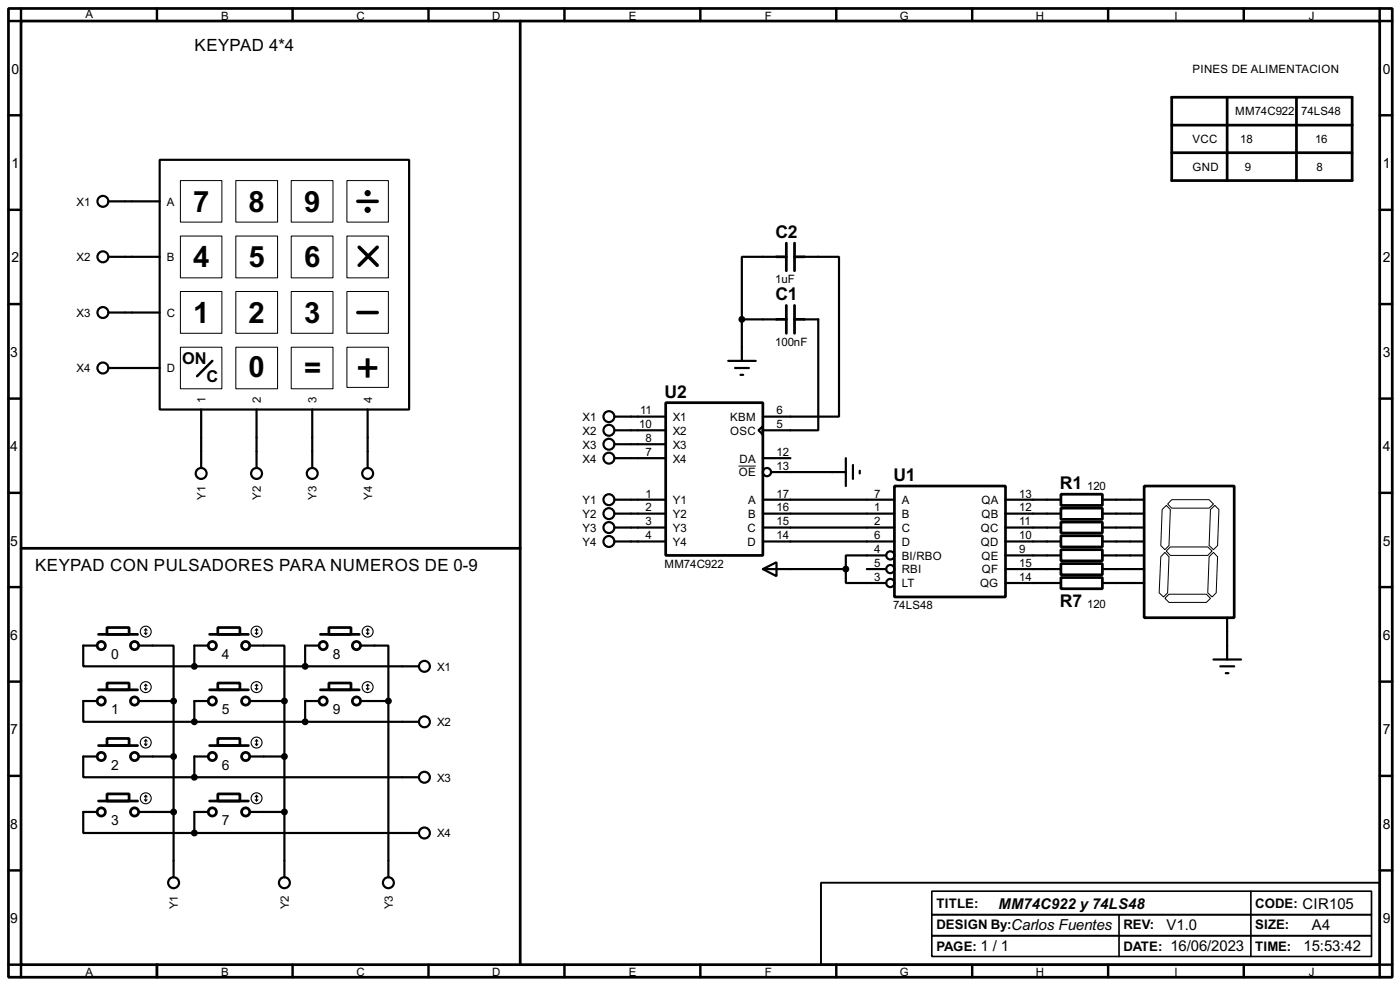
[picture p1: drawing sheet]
<svg xmlns="http://www.w3.org/2000/svg" width="256mm" height="180mm" viewBox="0 0 256 180" stroke-linecap="round" stroke-linejoin="round" font-family="sans-serif">
<g fill="none" stroke="#000" stroke-width=".5">
<path d="M1.6 1.6h253.5v177.3h-253.5zM3.9 3.9h248.9v172.7h-248.9zM95.3 3.9v172.7M214.7 17.8h33v15.3h-33zM224.8 17.8v15.3M237.5 17.8v15.3M214.7 22.9h33M214.7 28h33M142.3 58.5h1.8M142.3 47h1.8M144.1 44.5v5.1M144.1 55.9v5.1"/>
<path d="M145.6 44.5v5.1M145.6 55.9v5.1M145.6 58.5h1.8M145.6 47h1.8M122 73.7h17.8v28h-17.8zM163.9 89h20.3v20.3h-20.3zM194.4 90.5h7.6v2h-7.6zM194.4 93h7.6v2.1h-7.6zM194.4 95.6h7.6v2h-7.6zM194.4 98.1h7.6v2h-7.6zM209.6 89h16.5v24.1h-16.5zM3.9 100.4h91.4"/>
<path d="M18.1 116.1h7.1M19.6 114.9h4.1v1.2h-4.1zM38.4 116.1h7.1M39.9 114.9h4.1v1.2h-4.1zM58.7 116.1h7.1M60.3 114.9h4v1.2h-4zM194.4 100.6h7.6v2.1h-7.6zM194.4 103.2h7.6v2h-7.6zM194.4 105.7h7.6v2.1h-7.6zM18.1 126.3h7.1M18.1 136.5h7.1M19.6 125h4.1v1.3h-4.1z"/>
<path d="M19.6 135.2h4.1v1.3h-4.1zM38.4 126.3h7.1M38.4 136.5h7.1M39.9 125h4.1v1.3h-4.1zM39.9 135.2h4.1v1.3h-4.1zM58.7 126.3h7.1M60.3 125h4v1.3h-4zM18.1 146.6h7.1M19.6 145.3h4.1v1.3h-4.1zM38.4 146.6h7.1M39.9 145.3h4.1v1.3h-4.1z"/>
<circle cx="18.5" cy="118.2" r=".75"/>
<circle cx="24.6" cy="118.2" r=".75"/>
<circle cx="38.9" cy="118.2" r=".75"/>
<circle cx="45" cy="118.2" r=".75"/>
<circle cx="59.2" cy="118.2" r=".75"/>
<circle cx="65.3" cy="118.2" r=".75"/>
<circle cx="18.5" cy="128.3" r=".75"/>
<circle cx="18.5" cy="138.5" r=".75"/>
<circle cx="24.6" cy="128.3" r=".75"/>
<circle cx="24.6" cy="138.5" r=".75"/>
<circle cx="38.9" cy="128.3" r=".75"/>
<circle cx="38.9" cy="138.5" r=".75"/>
<circle cx="45" cy="128.3" r=".75"/>
<circle cx="45" cy="138.5" r=".75"/>
<circle cx="59.2" cy="128.3" r=".75"/>
<circle cx="65.3" cy="128.3" r=".75"/>
<circle cx="18.5" cy="148.6" r=".75"/>
<circle cx="24.6" cy="148.6" r=".75"/>
<circle cx="38.9" cy="148.6" r=".75"/>
<circle cx="45" cy="148.6" r=".75"/>
</g>
<g fill="none" stroke="#000" stroke-width=".45">
<path d="M3.9 1.6v2.3h-2.3M28.8 1.6v2.3M53.6 1.6v2.3M78.5 1.6v2.3M103.4 1.6v2.3M128.3 1.6v2.3M153.2 1.6v2.3M178.1 1.6v2.3M203 1.6v2.3M227.9 1.6v2.3M252.8 1.6v2.3h2.3M1.6 21.1h2.3"/>
<path d="M1.6 38.4h2.3M252.8 21.1h2.3M252.8 38.4h2.3M1.6 55.7h2.3M252.8 55.7h2.3M1.6 73h2.3M38.9 66.1l-2.8 2.8M252.8 73h2.3M1.6 90.2h2.3M252.8 90.2h2.3M1.6 107.5h2.3M252.8 107.5h2.3"/>
<path d="M1.6 124.8h2.3M252.8 124.8h2.3M1.6 142h2.3M1.6 159.3h2.3M252.8 142h2.3M252.8 159.3h2.3M1.6 176.6h2.3v2.3M28.8 176.6v2.3M53.6 176.6v2.3M78.5 176.6v2.3M103.4 176.6v2.3M128.3 176.6v2.3"/>
<path d="M153.2 176.6v2.3M178.1 176.6v2.3M203 176.6v2.3M227.9 176.6v2.3M255.1 176.6h-2.3v2.3"/>
</g>
<path d="M150.4 161.6h102.4v15h-102.4z" fill="none" stroke="#000" stroke-width=".35"/>
<path d="M170.7 171.3h80.6v3.8h-80.6zM170.7 167.4h80.6v3.9h-80.6zM170.7 163.1h80.6v4.3h-80.6zM205 167.4v7.7M229.2 163.1v12" fill="none" stroke="#000" stroke-width=".3"/>
<g fill="none" stroke="#000" stroke-width=".4">
<path d="M19.9 36.9h9.4M29.3 29.3h45.7v45.7h-45.7zM19.9 47h9.4M19.9 57.2h9.4M135.9 58.5v7.6M135.9 58.5h6.4M142.3 47h-6.4v11.5M147.4 58.5h2.5v20.3h-10.1M147.4 47h6.3v29.3h-13.9M19.9 67.4h9.4M36.9 75v10.7M47 75v10.7"/>
<path d="M57.2 75v10.7M67.4 75v10.7M112.6 76.3h9.4M112.6 78.8h9.4M133.4 66.1h5.1M134.7 67.4h2.5M135.7 68.6h.5M139 78.8l.8-.8v1.6zM112.6 81.3h9.4M112.6 83.9h9.4M112.6 91.5h9.4M112.6 94h9.4"/>
<path d="M112.6 96.6h9.4M112.6 99.1h9.4M139.8 83.9h5M139.8 91.5h24.1M139.8 94h24.1M139.8 96.6h24.1M139.8 99.1h24.1M141.3 86.4h13.7M155 83.9v5.1M156.3 85.1v2.6M157.5 86.2v.5M184.2 91.5h10.2"/>
<path d="M184.2 94h10.2M184.2 96.6h10.2M184.2 99.1h10.2M202 91.5h7.6M202 94h7.6M202 96.6h7.6M202 99.1h7.6M17.8 118.2h-2.5v3.8h20.3M25.5 118.2h6.3v10.1M38.2 118.2h-2.6v3.8M45.8 118.2h6.3v10.1M58.5 118.2h-2.6v3.8"/>
<path d="M66.1 118.2h5.1v10.1M139.8 104.2l2.5-1.3v2.6zM139.8 104.2h15.2M155 104.2v2.5h7.4M158.8 104.2h3.6M162.4 101.7h-7.4v2.5M184.2 104.2h10.2M184.2 101.7h10.2M184.2 106.7h10.2M202 104.2h7.6M202 101.7h7.6M202 106.7h7.6"/>
<path d="M224.8 113.1v7.6M17.8 138.5h-2.5v3.8h20.3M17.8 128.3h-2.5v3.8h20.3M25.5 128.3h6.3M25.5 138.5h6.3M31.8 128.3v32.3M35.6 132.1h41.2M35.6 122h41.2M38.2 128.3h-2.6v3.8M38.2 138.5h-2.6v3.8M45.8 128.3h6.3M45.8 138.5h6.3"/>
<path d="M52.1 128.3v32.3M58.5 128.3h-2.6v3.8M66.1 128.3h5.1M71.2 128.3v32.3M222.3 120.7h5.1M223.6 122h2.5M224.6 123.2h.5M17.8 148.6h-2.5v3.9h20.3M25.5 148.6h6.3M35.6 152.5h41.2M35.6 142.3h41.2M38.2 148.6h-2.6v3.9"/>
<path d="M45.8 148.6h6.3"/>
<circle cx="18.8" cy="36.9" r="1"/>
<circle cx="18.8" cy="47" r="1"/>
<circle cx="18.8" cy="57.2" r="1"/>
<circle cx="18.8" cy="67.4" r="1"/>
<circle cx="111.5" cy="76.3" r="1"/>
<circle cx="111.5" cy="78.8" r="1"/>
<circle cx="36.8" cy="86.7" r="1"/>
<circle cx="47" cy="86.7" r="1"/>
<circle cx="57.2" cy="86.7" r="1"/>
<circle cx="67.3" cy="86.7" r="1"/>
<circle cx="111.5" cy="99.1" r="1"/>
<circle cx="111.5" cy="91.5" r="1"/>
<circle cx="111.5" cy="96.6" r="1"/>
<circle cx="111.5" cy="83.9" r="1"/>
<circle cx="111.5" cy="94" r="1"/>
<circle cx="111.5" cy="81.3" r="1"/>
<circle cx="140.5" cy="86.4" r=".75"/>
<circle cx="163.1" cy="101.7" r=".75"/>
<circle cx="163.1" cy="106.7" r=".75"/>
<circle cx="163.1" cy="104.2" r=".75"/>
<circle cx="77.7" cy="132.1" r="1"/>
<circle cx="77.7" cy="122" r="1"/>
<circle cx="77.7" cy="142.3" r="1"/>
<circle cx="77.7" cy="152.5" r="1"/>
<circle cx="31.8" cy="161.6" r="1"/>
<circle cx="52.1" cy="161.6" r="1"/>
<circle cx="71.1" cy="161.6" r="1"/>
</g>
<g fill="none" stroke="#000" stroke-width=".18">
<path d="M33.1 33.1h7.6v7.6h-7.6zM43.2 33.1h7.7v7.6h-7.7zM53.4 33.1h7.6v7.6h-7.6zM63.6 33.1h7.6v7.6h-7.6zM33.1 43.2h7.6v7.7h-7.6zM33.1 53.4h7.6v7.6h-7.6zM43.2 43.2h7.7v7.7h-7.7zM43.2 53.4h7.7v7.6h-7.7zM53.4 43.2h7.6v7.7h-7.6zM53.4 53.4h7.6v7.6h-7.6zM63.6 43.2h7.6v7.7h-7.6zM63.6 53.4h7.6v7.6h-7.6z"/>
<path d="M33.1 63.6h7.6v7.6h-7.6zM43.2 63.6h7.7v7.6h-7.7zM53.4 63.6h7.6v7.6h-7.6zM63.6 63.6h7.6v7.3h-7.6zM135.3 85.3h3.2M213.7 92.5l.7 .8-.2 6.6-.8 .7-.7-.7 .2-6.6zM214.7 91.5h6.8l.8 .8-.8 .7h-6.8l-.8-.7zM221.8 93.3l.8-.8 .7 .8-.2 6.6-.8 .7-.8-.7zM213.4 109.5l.8-.7h6.8l.8 .7-.8 .8h-6.8zM213.4 101.1l.8 .8-.3 6.6-.7 .8-.8-.8 .3-6.6zM213.7 100.9l.7-.8h6.9l.8 .8-.8 .8h-6.9zM221.5 101.9l.8-.8 .8 .8-.3 6.6-.7 .8-.8-.8z"/>
</g>
<g fill="#000" stroke="#000" stroke-width=".25">
<circle cx="135.9" cy="58.5" r=".5"/>
<circle cx="154.9" cy="104.2" r=".5"/>
<circle cx="31.8" cy="138.5" r=".5"/>
<circle cx="31.8" cy="128.3" r=".5"/>
<circle cx="35.6" cy="122" r=".5"/>
<circle cx="35.6" cy="132.1" r=".5"/>
<circle cx="52.1" cy="138.5" r=".5"/>
<circle cx="52.1" cy="128.3" r=".5"/>
<circle cx="55.9" cy="132.1" r=".5"/>
<circle cx="55.9" cy="122" r=".5"/>
<circle cx="71.1" cy="128.3" r=".5"/>
<circle cx="31.8" cy="148.6" r=".5"/>
<circle cx="35.6" cy="142.3" r=".5"/>
<circle cx="35.6" cy="152.5" r=".5"/>
<circle cx="52.1" cy="148.6" r=".5"/>
</g>
<g fill="none" stroke="#000" stroke-width=".2">
<path d="M26.5 115.9l.2 .2M26.7 115.1v1M26.7 115.1l-.2 .3M26.7 115.1l.3 .3M27 115.9l-.3 .2M46.8 115.9l.2 .2M47 115.1v1M47 115.1l-.2 .3M47 115.1l.3 .3M47.3 115.9l-.3 .2M67.1 115.9l.3 .2M67.4 115.1v1"/>
<path d="M67.4 115.1l-.3 .3M67.4 115.1l.2 .3M67.6 115.9l-.2 .2M26.5 126l.2 .3M26.5 136.2l.2 .3M26.7 125.3v1M26.7 135.4v1.1M26.7 125.3l-.2 .2M26.7 125.3l.3 .2M26.7 135.4l-.2 .3M26.7 135.4l.3 .3M27 126l-.3 .3"/>
<path d="M27 136.2l-.3 .3M46.8 126l.2 .3M46.8 136.2l.2 .3M47 125.3v1M47 135.4v1.1M47 125.3l-.2 .2M47 125.3l.3 .2M47 135.4l-.2 .3M47 135.4l.3 .3M47.3 126l-.3 .3M47.3 136.2l-.3 .3M67.1 126l.3 .3"/>
<path d="M67.4 125.3v1M67.4 125.3l-.3 .2M67.4 125.3l.2 .2M67.6 126l-.2 .3M26.5 146.4l.2 .2M26.7 145.6v1M26.7 145.6l-.2 .3M26.7 145.6l.3 .3M27 146.4l-.3 .2M46.8 146.4l.2 .2M47 145.6v1M47 145.6l-.2 .3"/>
<path d="M47 145.6l.3 .3M47.3 146.4l-.3 .2"/>
<circle cx="26.7" cy="115.6" r="1"/>
<circle cx="47" cy="115.6" r="1"/>
<circle cx="67.3" cy="115.6" r="1"/>
<circle cx="26.7" cy="135.9" r="1"/>
<circle cx="26.7" cy="125.8" r="1"/>
<circle cx="47" cy="135.9" r="1"/>
<circle cx="47" cy="125.8" r="1"/>
<circle cx="67.3" cy="125.8" r="1"/>
<circle cx="26.7" cy="146.1" r="1"/>
<circle cx="47" cy="146.1" r="1"/>
</g>
<g fill="none" stroke="#000" stroke-width=".65">
<path d="M65.6 36.9h3.5M65.6 57.2h3.5M65.8 45.3l3.3 3.3M69.1 45.3l-3.3 3.3"/>
<circle cx="67.4" cy="38.4" r=".25"/>
<circle cx="67.4" cy="35.4" r=".25"/>
</g>
<text font-size="8.2" x="65.3" y="70">+</text>
<g font-size="6">
<text x="35.4" y="38.8">7</text>
<text x="45.6" y="38.8">8</text>
<text x="55.8" y="38.8">9</text>
<text x="35.4" y="48.9">4</text>
<text x="45.6" y="48.9">5</text>
<text x="55.8" y="48.9">6</text>
<text x="35.4" y="59.1">1</text>
<text x="45.6" y="59.1">2</text>
<text x="55.8" y="59.1">3</text>
<text x="45.5" y="69">0</text>
<text x="55.7" y="69.3">=</text>
</g>
<g font-size="3.6">
<text x="142.1" y="43.6">C2</text>
<text x="142.1" y="55">C1</text>
<text x="121.8" y="72.8">U2</text>
<text x="163.7" y="88">U1</text>
<text x="194.2" y="89.5">R1</text>
<text x="194.2" y="111.1">R7</text>
</g>
<g font-size="3.5">
<text x="35.7" y="9.3">KEYPAD 4*4</text>
<text x="6.5" y="104.6">KEYPAD CON PULSADORES PARA NUMEROS DE 0-9</text>
</g>
<g font-size="3.4">
<text x="33.4" y="66.7">ON</text>
<text x="37.9" y="70">C</text>
</g>
<g font-size="3.1">
<text x="182.9" y="166.3">MM74C922 y 74LS48</text>
<text x="185.2" y="170.2">Carlos Fuentes</text>
<text x="213.7" y="170.2">V1.0</text>
<text x="240.3" y="170.2">A4</text>
<text x="238.8" y="174.1">15:53:42</text>
</g>
<g font-size="2.9">
<text x="2.1" y="13.5">0</text>
<text x="253.4" y="13.5">0</text>
<text x="2.1" y="30.7">1</text>
<text x="253.4" y="30.7">1</text>
<text x="2.1" y="48">2</text>
<text x="253.4" y="48">2</text>
<text x="1.9" y="65.3">3</text>
<text x="253.4" y="65.3">3</text>
<text x="1.9" y="82.5">4</text>
<text x="253.4" y="82.5">4</text>
<text x="1.9" y="99.9">5</text>
<text x="253.4" y="99.9">5</text>
<text x="1.9" y="117.1">6</text>
<text x="253.4" y="117.1">6</text>
<text x="20.4" y="120.6">0</text>
<text x="40.7" y="120.6">4</text>
<text x="61" y="120.6">8</text>
<text x="20.4" y="130.7">1</text>
<text x="40.7" y="130.7">5</text>
<text x="61" y="130.7">9</text>
<text x="1.9" y="134.4">7</text>
<text x="253.4" y="134.4">7</text>
<text x="20.4" y="140.9">2</text>
<text x="40.7" y="140.9">6</text>
<text x="1.9" y="151.7">8</text>
<text x="20.4" y="151">3</text>
<text x="40.7" y="151">7</text>
<text x="253.4" y="151.7">8</text>
<text x="1.9" y="168.9">9</text>
<text x="253.4" y="168.9">9</text>
</g>
<g font-size="2.7">
<text x="171.5" y="166.2">TITLE:</text>
<text x="229.9" y="166.2">CODE: CIR105</text>
<text x="171.5" y="170.1">DESIGN By:</text>
<text x="205.8" y="170.1">REV:</text>
<text x="229.9" y="170.1">SIZE:</text>
<text x="171.5" y="174">PAGE: 1 / 1</text>
<text x="205.8" y="174">DATE: 16/06/2023</text>
<text x="229.9" y="174">TIME:</text>
</g>
<g font-size="2.4">
<text x="15.6" y="3.4">A</text>
<text x="40.5" y="3.6">B</text>
<text x="65.3" y="3.6">C</text>
<text x="90.2" y="3.6">D</text>
<text x="115.2" y="3.6">E</text>
<text x="140.1" y="3.6">F</text>
<text x="164.8" y="3.6">G</text>
<text x="189.8" y="3.6">H</text>
<text x="215.1" y="3.6">I</text>
<text x="239.8" y="3.6">J</text>
<text x="218.5" y="13.4">PINES DE ALIMENTACION</text>
<text x="226.3" y="21.1">MM74C922</text>
<text x="238.4" y="21.1">74LS48</text>
<text x="218.5" y="26.1">VCC</text>
<text x="227.2" y="26.1">18</text>
<text x="240.9" y="26.1">16</text>
<text x="218.5" y="31.2">GND</text>
<text x="228.1" y="31.2">9</text>
<text x="241.2" y="31.2">8</text>
<text x="14" y="37.7">X1</text>
<text x="30.5" y="37.7">A</text>
<text x="14" y="47.8">X2</text>
<text x="30.5" y="47.8">B</text>
<text x="142" y="51.8">1uF</text>
<text x="14" y="58">X3</text>
<text x="30.5" y="58">C</text>
<text x="142" y="63.3">100nF</text>
<text x="14" y="68.1">X4</text>
<text x="30.5" y="68.1">D</text>
<text x="37.7" y="73.7" transform="rotate(-90 37.7 73.7)">1</text>
<text x="47.8" y="73.7" transform="rotate(-90 47.8 73.7)">2</text>
<text x="58" y="73.7" transform="rotate(-90 58 73.7)">3</text>
<text x="68.2" y="73.7" transform="rotate(-90 68.2 73.7)">4</text>
<text x="106.7" y="77.1">X1</text>
<text x="117.3" y="75.8">11</text>
<text x="123.2" y="77.1">X1</text>
<text x="133.8" y="77.1">KBM</text>
<text x="142.3" y="75.8">6</text>
<text x="106.7" y="79.6">X2</text>
<text x="106.7" y="82.1">X3</text>
<text x="117.1" y="78.3">10</text>
<text x="118.3" y="80.9">8</text>
<text x="118.3" y="83.5">7</text>
<text x="123.2" y="79.6">X2</text>
<text x="123.2" y="82.1">X3</text>
<text x="133.8" y="79.6">OSC</text>
<text x="142.3" y="78.3">5</text>
<text x="142.3" y="83.5">12</text>
<text x="106.7" y="84.7">X4</text>
<text x="123.2" y="84.7">X4</text>
<text x="135.3" y="87.2">OE</text>
<text x="135.5" y="84.7">DA</text>
<text x="142.3" y="86">13</text>
<text x="199.2" y="89.6">120</text>
<text x="37.6" y="91.5" transform="rotate(-90 37.6 91.5)">Y1</text>
<text x="47.8" y="91.5" transform="rotate(-90 47.8 91.5)">Y2</text>
<text x="58" y="91.5" transform="rotate(-90 58 91.5)">Y3</text>
<text x="68.1" y="91.5" transform="rotate(-90 68.1 91.5)">Y4</text>
<text x="106.7" y="92.3">Y1</text>
<text x="106.7" y="94.8">Y2</text>
<text x="118.3" y="91.1">1</text>
<text x="118.3" y="93.6">2</text>
<text x="123.2" y="92.3">Y1</text>
<text x="123.2" y="94.8">Y2</text>
<text x="137" y="92.3">A</text>
<text x="137" y="94.8">B</text>
<text x="142.3" y="91.1">17</text>
<text x="142.3" y="93.6">16</text>
<text x="160.2" y="91.1">7</text>
<text x="160.2" y="93.6">1</text>
<text x="165.2" y="92.3">A</text>
<text x="165.2" y="94.8">B</text>
<text x="179.8" y="92.3">QA</text>
<text x="179.8" y="94.8">QB</text>
<text x="186.7" y="91.1">13</text>
<text x="186.7" y="93.6">12</text>
<text x="106.7" y="97.4">Y3</text>
<text x="106.7" y="99.9">Y4</text>
<text x="118.3" y="96.2">3</text>
<text x="118.3" y="98.7">4</text>
<text x="123.2" y="97.4">Y3</text>
<text x="123.2" y="99.9">Y4</text>
<text x="136.9" y="97.4">C</text>
<text x="136.9" y="99.9">D</text>
<text x="142.3" y="96.2">15</text>
<text x="142.3" y="98.7">14</text>
<text x="160.2" y="96.2">2</text>
<text x="160.2" y="98.7">6</text>
<text x="160.2" y="101.2">4</text>
<text x="165.2" y="97.4">C</text>
<text x="165.2" y="99.9">D</text>
<text x="179.7" y="97.4">QC</text>
<text x="179.7" y="99.9">QD</text>
<text x="186.7" y="96.2">11</text>
<text x="186.7" y="98.7">10</text>
<text x="186.7" y="101.2">9</text>
<text x="121.7" y="103.9">MM74C922</text>
<text x="160.2" y="103.8">5</text>
<text x="160.2" y="106.3">3</text>
<text x="165.2" y="102.5">BI/RBO</text>
<text x="165.2" y="105">RBI</text>
<text x="165.2" y="107.5">LT</text>
<text x="179.5" y="107.5">QG</text>
<text x="179.8" y="102.5">QE</text>
<text x="179.9" y="105">QF</text>
<text x="186.7" y="103.8">15</text>
<text x="186.7" y="106.3">14</text>
<text x="163.6" y="111.5">74LS48</text>
<text x="199.2" y="111.3">120</text>
<text x="80.1" y="122.8">X1</text>
<text x="80.1" y="132.9">X2</text>
<text x="80.1" y="143.1">X3</text>
<text x="80.1" y="153.3">X4</text>
<text x="32.6" y="166.4" transform="rotate(-90 32.6 166.4)">Y1</text>
<text x="52.9" y="166.4" transform="rotate(-90 52.9 166.4)">Y2</text>
<text x="72" y="166.4" transform="rotate(-90 72 166.4)">Y3</text>
<text x="15.6" y="178.7">A</text>
<text x="40.5" y="178.7">B</text>
<text x="65.3" y="178.7">C</text>
<text x="90.2" y="178.7">D</text>
<text x="115.2" y="178.7">E</text>
<text x="140.1" y="178.7">F</text>
<text x="164.8" y="178.7">G</text>
<text x="189.8" y="178.7">H</text>
<text x="215.1" y="178.7">I</text>
<text x="239.8" y="178.7">J</text>
</g>
</svg>
